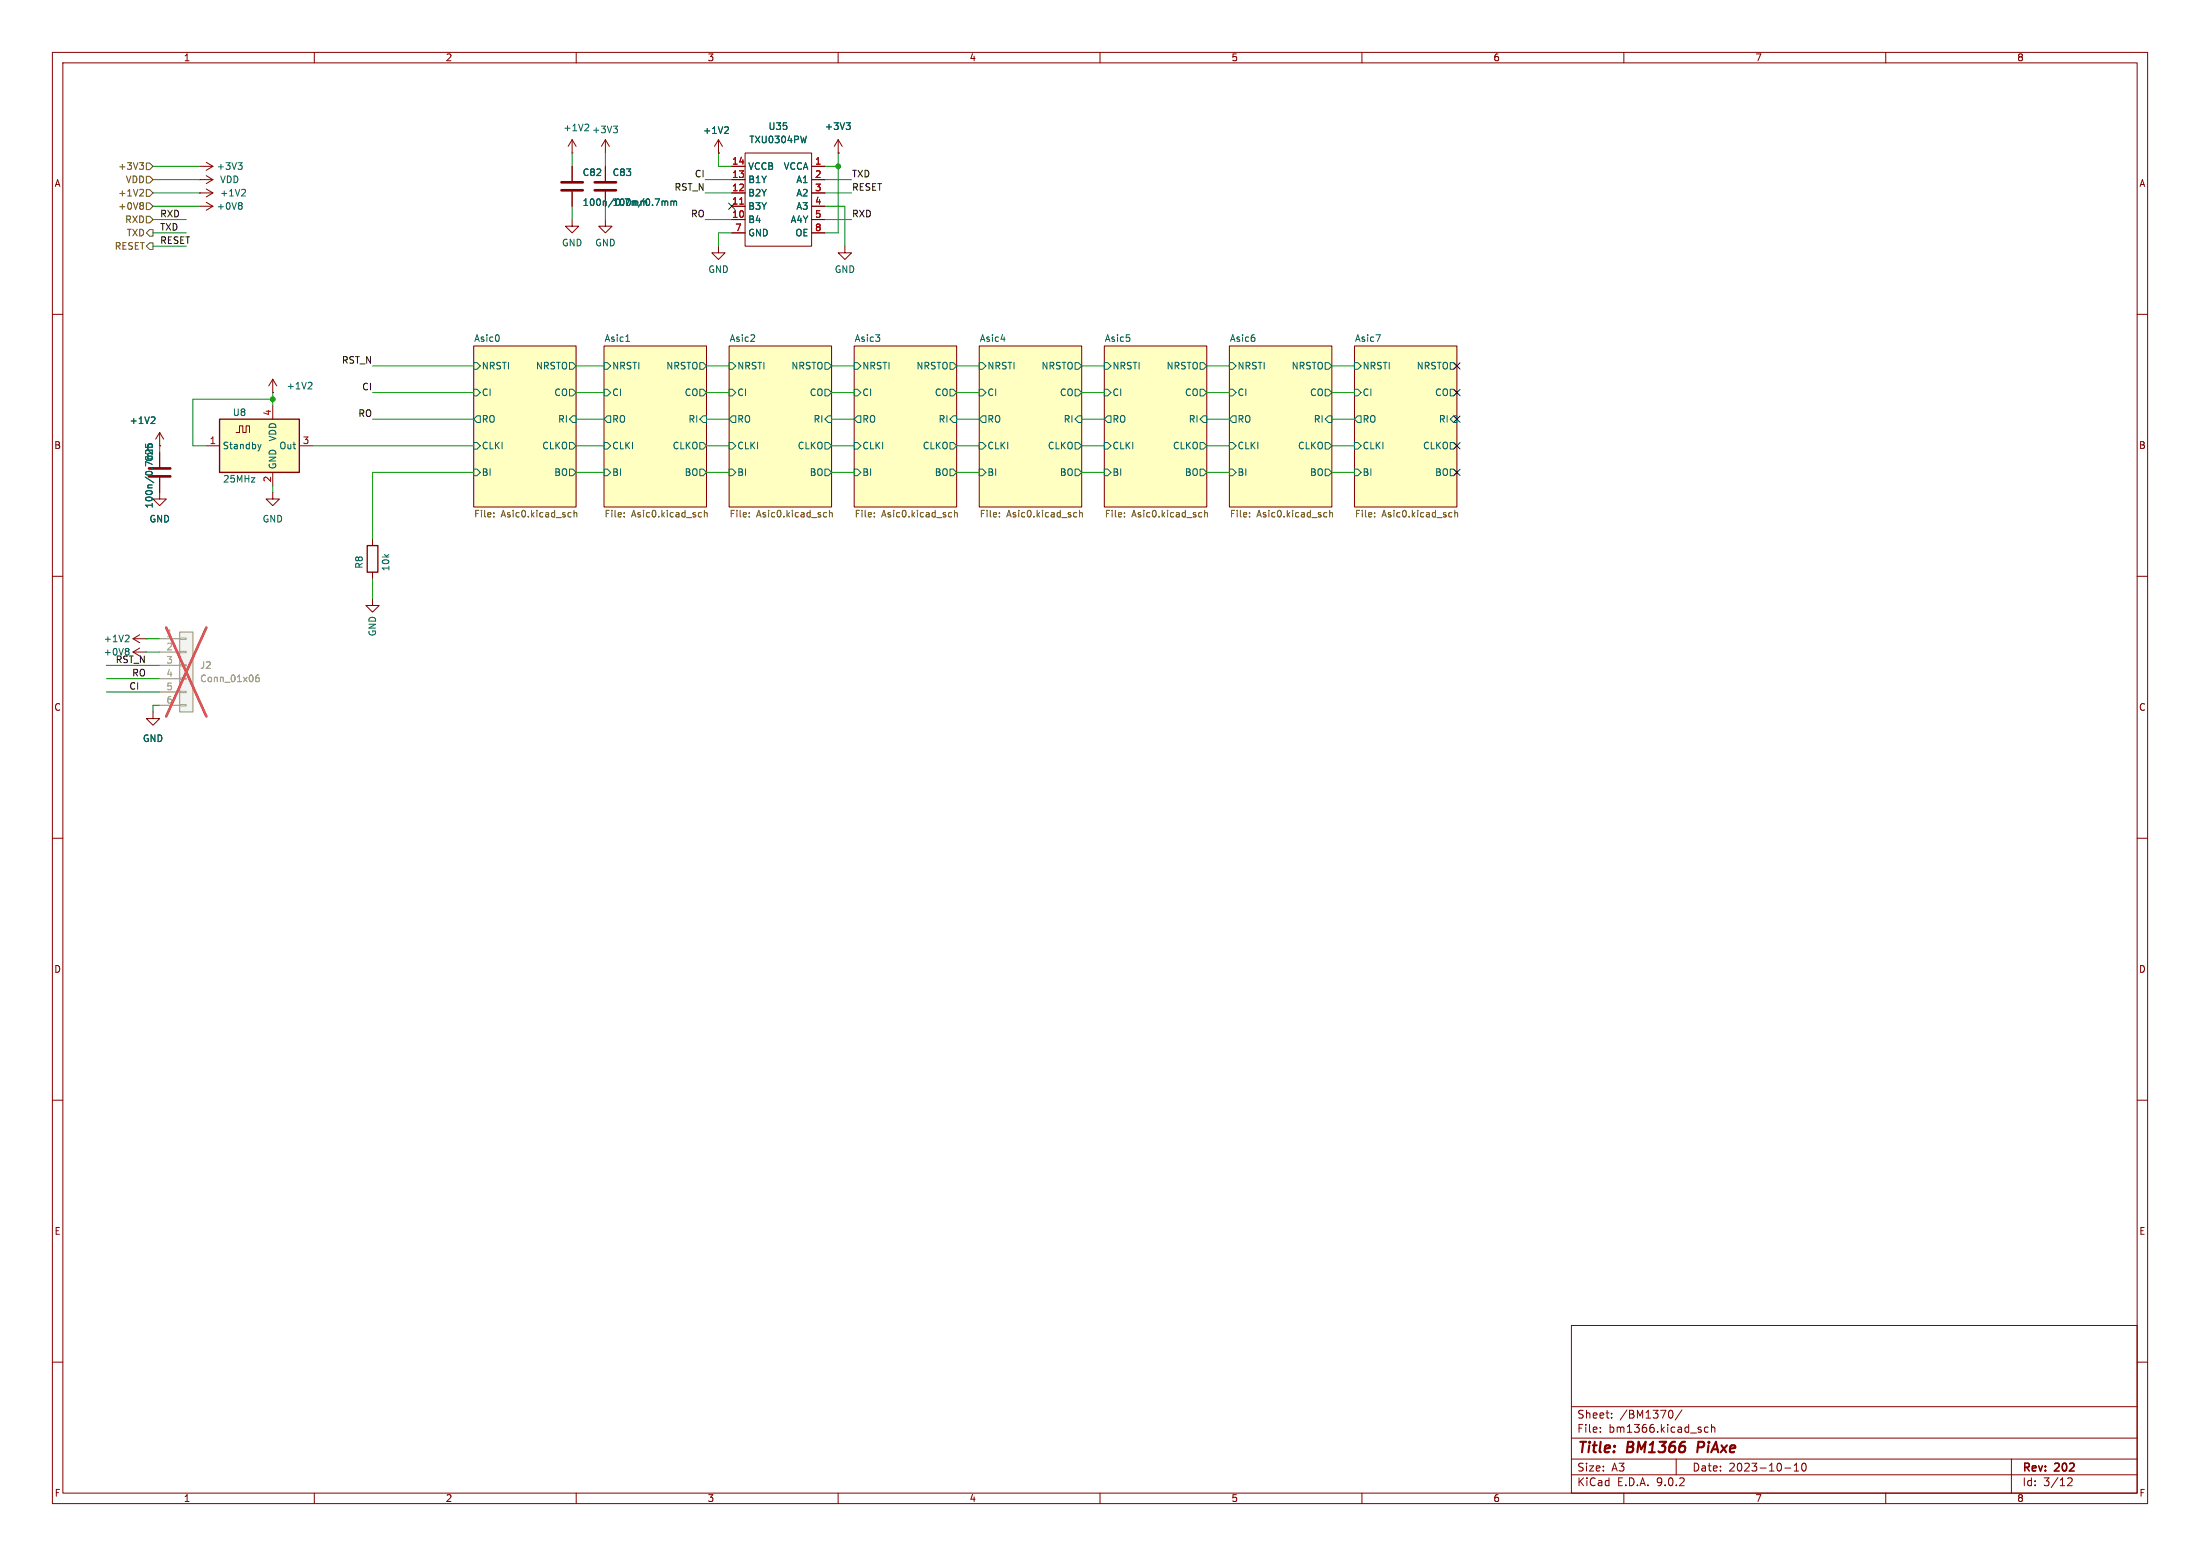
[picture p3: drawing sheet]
<svg xmlns="http://www.w3.org/2000/svg" width="420mm" height="297mm" viewBox="0 0 420 297" stroke-linecap="round" stroke-linejoin="round" font-family="sans-serif">
<g fill="none" stroke="#840000" stroke-width=".19">
<path d="M10 10h400v277h-400zM12 12h396v273h-396zM60 10v2M110 10v2M160 10v2M210 10v2M260 10v2M310 10v2M360 10v2M38.1 36.8h.1M38.1 34.3h.1M38.1 31.8h2.5"/>
<path d="M38.1 34.3h2.5M38.1 36.8h2.5M38.1 39.4h2.5M39.4 36.1l1.2 .7M39.4 31l1.2 .8M39.4 33.5l1.2 .8M39.4 38.6l1.2 .8M40.6 36.8l-1.2 .8M40.6 31.8l-1.2 .7M40.6 34.3l-1.2 .8M40.6 39.4l-1.2 .7M109.2 29.2h.1"/>
<path d="M109.2 26.7l-.7 1.2M109.2 26.7l.8 1.2M109.2 26.7v2.5M109.2 31.8v2.7M109.2 36.6v2.8M115.6 26.7l-.8 1.2M115.6 26.7l.7 1.2M115.6 26.7v2.5M139.7 31.8h2.5M139.7 34.3h2.5M139.7 36.8h2.5M139.7 39.4h2.5"/>
<path d="M142.2 29.2h12.7v17.8h-12.7zM154.9 31.8h2.6M154.9 34.3h2.6M154.9 36.8h2.6M154.9 39.4h2.6M160 29.2h.1M160 26.7l-.7 1.2M160 26.7l.8 1.2M160 26.7v2.5M109.2 41.9v1.3h-1.3l1.3 1.3 1.3-1.3h-1.3M115.6 41.9v1.3h-1.3l1.3 1.3 1.2-1.3h-1.2M139.7 41.9h2.5"/>
<path d="M139.7 44.5h2.5M154.9 41.9h2.6M154.9 44.5h2.6M10 60h2M52.1 74.9h.1M52.1 72.4l-.8 1.3M52.1 72.4l.7 1.3M52.1 72.4v2.5M90.4 66h19.6v30.8h-19.6zM115.3 66h19.6v30.8h-19.6zM139.2 66h19.5v30.8h-19.5zM163.1 66h19.5v30.8h-19.5z"/>
<path d="M186.9 66h19.6v30.8h-19.6zM210.8 66h19.6v30.8h-19.6zM234.7 66h19.6v30.8h-19.6zM258.6 66h19.5v30.8h-19.5zM408 60h2M30.5 85.1h.1M30.5 82.6v2.5M30.5 86.4v2.8M30.5 91.2v2.8M30.5 82.6l-.8 1.2M30.5 82.6l.7 1.2M10 110h2"/>
<path d="M408 110h2M25.4 124.5l1.3 .7M25.4 124.5h2.5M25.4 121.9l1.3 .8M25.4 121.9h2.5M26.7 123.7l-1.3 .8M26.7 121.2l-1.3 .7M27.9 121.9h.1M10 160h2M408 160h2M10 210h2M408 210h2"/>
<path d="M300 253h108v32h-108zM10 260h2M300 278.5h108M300 274.5h108M300 268.5h108M305.5 273.2v.2M305.5 272.5v.1M307.7 270.5v.2M307.7 269.8v.1M318.9 269.2a.8 .8 0 0 1 .5 .7 .8 .8 0 0 1-.5 .8M320 278.5v3M321.1 269.1l-1.3 1.9"/>
<path d="M326.1 272.5l-.4-.1-.3 .3 .1 .6h.6M326.7 272.5l.2-.1 .4 .1 .1 .9M326.7 271.9v1.5M342.5 279.7l.4-.4v1.5M344.1 279.4l.2-.1a.8 .8 0 0 1 .5 .7 .8 .8 0 0 1-.5 .8l-.2-.2-.2-.4zM384 278.5v6.5M408 260h2M60 285v2M110 285v2M160 285v2M210 285v2M260 285v2"/>
<path d="M300 281.5h108M310 285v2M340.7 280.2h1.2M342.5 280.8h.9M360 285v2M394.7 282.2l.6-.1 .2 .1 .1 .3-.9 1.1h.9"/>
</g>
<path d="M324.3 275.2l-.3 2" fill="none" stroke="#840000" stroke-width=".4"/>
<g fill="#ffffc2" stroke="#ffffc2" stroke-width=".19">
<path d="M186.9 66h19.6v30.8h-19.6z"/>
<path d="M210.8 66h19.6v30.8h-19.6z"/>
<path d="M234.7 66h19.6v30.8h-19.6z"/>
<path d="M163.1 66h19.5v30.8h-19.5z"/>
<path d="M115.3 66h19.6v30.8h-19.6z"/>
<path d="M258.6 66h19.5v30.8h-19.5z"/>
<path d="M139.2 66h19.5v30.8h-19.5z"/>
<path d="M90.4 66h19.6v30.8h-19.6z"/>
</g>
<g fill="none" stroke="#006464" stroke-width=".19">
<path d="M45.4 31.1h.8l-.4 .4M46 31.5l.2 .3v.3l-.2 .2M46 38.7l.2 .2-.2 .3 .2 .3v.2l-.2 .2M46.6 36.1l.3 .3-.1 .3-.7 .7h.8M112.1 23.7l.3 .2M112.4 24.1l-.8 .9h.8M117.1 24.1h.8l-.5 .5M117.6 24.6l.3 .2v.3l-.3 .2M153.9 26l-.3 1.2M161.5 23.4h.8l-.4 .5M162.1 23.9l.2 .3v.3l-.2 .2M29.3 79.6l.3 .2-.1 .3-.7 .7h.8"/>
<path d="M59.3 73l.3 .2-.1 .3-.7 .7h.8M90.4 74.3h.7l.6 .6-.6 .7h-.7zM90.4 69.2h.7l.6 .7-.6 .6h-.7zM91.1 79.4h.6v1.2h-.6l-.7-.6zM95.2 64.1v.8M108.7 69.2h.6l.7 .7-.7 .6h-.6zM108.7 74.3h.6l.7 .6-.7 .7h-.6zM109.3 79.4h.7v1.2h-.7l-.6-.6zM115.3 74.3h.7l.6 .6-.6 .7h-.7zM115.3 69.2h.7l.6 .7-.6 .6h-.7zM116 79.4h.6v1.2h-.6l-.7-.6zM119.5 65.2h.7"/>
<path d="M133.6 69.2h.6l.7 .7-.7 .6h-.6zM133.6 74.3h.6l.7 .6-.7 .7h-.6zM134.2 79.4h.7v1.2h-.7l-.6-.6zM139.2 74.3h.6l.7 .6-.7 .7h-.6zM139.2 69.2h.6l.7 .7-.7 .6h-.6zM143.3 65.2h.8M144 64v.4M157.5 69.2h.6l.6 .7-.6 .6h-.6zM157.5 74.3h.6l.6 .6-.6 .7h-.6zM163.1 74.3h.6l.6 .6-.6 .7h-.6zM163.1 69.2h.6l.6 .7-.6 .6h-.6zM163.7 79.4h.6v1.2h-.6l-.6-.6z"/>
<path d="M181.4 69.2h.6l.6 .7-.6 .6h-.6zM181.4 74.3h.6l.6 .6-.6 .7h-.6zM182 79.4h.6v1.2h-.6l-.6-.6zM186.9 74.3h.7l.6 .6-.6 .7h-.7zM186.9 69.2h.7l.6 .7-.6 .6h-.7zM191.1 64.7h.8M205.2 69.2h.7l.6 .7-.6 .6h-.7zM205.2 74.3h.7l.6 .6-.6 .7h-.7zM205.9 79.4h.6v1.2h-.6l-.7-.6zM210.8 74.3h.7l.6 .6-.6 .7h-.7zM210.8 69.2h.7l.6 .7-.6 .6h-.7zM211.5 79.4h.6v1.2h-.6l-.7-.6z"/>
<path d="M215.6 64.5v.5M229.1 69.2h.6l.7 .7-.7 .6h-.6zM229.1 74.3h.6l.7 .6-.7 .7h-.6zM229.7 79.4h.7v1.2h-.7l-.6-.6zM234.7 74.3h.6l.7 .6-.7 .7h-.6zM234.7 69.2h.6l.7 .7-.7 .6h-.6zM235.3 79.4h.7v1.2h-.7l-.6-.6zM239.5 64.5v.5M253 69.2h.6l.7 .7-.7 .6h-.6zM253 74.3h.6l.7 .6-.7 .7h-.6zM253.6 79.4h.7v1.2h-.7l-.6-.6zM258.6 74.3h.6l.6 .6-.6 .7h-.6z"/>
<path d="M258.6 69.2h.6l.6 .7-.6 .6h-.6zM259.2 79.4h.6v1.2h-.6l-.6-.6zM262.7 63.9h.8l-.5 1.3M276.9 69.2h.6l.6 .7-.6 .6h-.6zM276.9 74.3h.6l.6 .6-.6 .7h-.6zM277.5 79.4h.6v1.2h-.6l-.6-.6zM90.4 84.5h.7l.6 .6-.6 .6h-.7zM90.4 89.5h.7l.6 .7-.6 .6h-.7zM108.7 89.5h.6l.7 .7-.7 .6h-.6zM108.7 84.5h.6l.7 .6-.7 .6h-.6zM115.3 84.5h.7l.6 .6-.6 .6h-.7zM115.3 89.5h.7l.6 .7-.6 .6h-.7z"/>
<path d="M133.6 89.5h.6l.7 .7-.7 .6h-.6zM133.6 84.5h.6l.7 .6-.7 .6h-.6zM139.2 84.5h.6l.7 .6-.7 .6h-.6zM139.2 80l.6-.6h.7v1.2h-.7zM139.2 89.5h.6l.7 .7-.7 .6h-.6zM157.5 89.5h.6l.6 .7-.6 .6h-.6zM157.5 80l.6-.6h.6v1.2h-.6zM157.5 84.5h.6l.6 .6-.6 .6h-.6zM163.1 84.5h.6l.6 .6-.6 .6h-.6zM163.1 89.5h.6l.6 .7-.6 .6h-.6zM181.4 89.5h.6l.6 .7-.6 .6h-.6zM181.4 84.5h.6l.6 .6-.6 .6h-.6z"/>
<path d="M186.9 84.5h.7l.6 .6-.6 .6h-.7zM186.9 80l.7-.6h.6v1.2h-.6zM186.9 89.5h.7l.6 .7-.6 .6h-.7zM205.2 89.5h.7l.6 .7-.6 .6h-.7zM205.2 84.5h.7l.6 .6-.6 .6h-.7zM210.8 84.5h.7l.6 .6-.6 .6h-.7zM210.8 89.5h.7l.6 .7-.6 .6h-.7zM229.1 89.5h.6l.7 .7-.7 .6h-.6zM229.1 84.5h.6l.7 .6-.7 .6h-.6zM234.7 84.5h.6l.7 .6-.7 .6h-.6zM234.7 89.5h.6l.7 .7-.7 .6h-.6zM253 89.5h.6l.7 .7-.7 .6h-.6z"/>
<path d="M253 84.5h.6l.7 .6-.7 .6h-.6zM258.6 84.5h.6l.6 .6-.6 .6h-.6zM258.6 89.5h.6l.6 .7-.6 .6h-.6zM276.9 89.5h.6l.6 .7-.6 .6h-.6zM276.9 84.5h.6l.6 .6-.6 .6h-.6zM24.4 123.8l.2 .2-.2 .3 .2 .3v.2M24.4 121.2l.3 .3-.1 .3-.7 .7h.8"/>
</g>
<g fill="none" stroke="#725600" stroke-width=".19">
<path d="M94.3 98.6v.1M94.3 97.9v.1M108.7 97.8l.3 .1M109 98.6l-.3 .1M109.6 98l.2-.2 .3 .1v.8M109.6 97.4v1.3M119.2 98.6v.1M119.2 97.9v.1M133.6 97.8l.3 .1M133.9 98.6l-.3 .1M134.5 98l.1-.2 .4 .1v.8M134.5 97.4v1.3"/>
<path d="M143 98.6v.1M143 97.9v.1M157.4 97.8l.4 .1M157.8 98.6l-.4 .1M158.3 98l.2-.2 .3 .1 .1 .8M158.3 97.4v1.3M166.9 98.6v.1M166.9 97.9v.1M181.3 97.8l.4 .1M181.7 98.6l-.4 .1M182.2 98l.2-.2 .3 .1 .1 .8M182.2 97.4v1.3"/>
<path d="M190.8 98.6v.1M190.8 97.9v.1M205.2 97.8l.3 .1M205.5 98.6l-.3 .1M206.1 98l.2-.2 .3 .1v.8M206.1 97.4v1.3M214.7 98.6v.1M214.7 97.9v.1M229.1 97.8l.3 .1M229.4 98.6l-.3 .1M230 98l.2-.2 .3 .1v.8M230 97.4v1.3"/>
<path d="M238.5 98.6v.1M238.5 97.9v.1M252.9 97.8l.4 .1M253.3 98.6l-.4 .1M253.8 98l.2-.2 .3 .1 .1 .8M253.8 97.4v1.3M262.4 98.6v.1M262.4 97.9v.1M276.8 97.8l.4 .1M277.2 98.6l-.4 .1M277.7 98l.2-.2 .3 .1 .1 .8M277.7 97.4v1.3"/>
</g>
<path d="M107.2 34.8h4.1M107.2 36.3h4.1M28.4 89.4h4.1M28.4 90.9h4.1" fill="none" stroke="#840000" stroke-width=".51"/>
<path d="M141.2 39h.7" fill="none" stroke="#a90000" stroke-width=".19"/>
<path d="M34.3 120.7h2.5v15.2h-2.5z" fill="#f0f0f0"/>
<path d="M34.3 120.7h2.5v15.2h-2.5z" fill="none" stroke="#a1a1a1" stroke-width=".25"/>
<path d="M30.5 121.9h3.8M30.5 124.5h3.8M30.5 127h3.8M30.5 129.5h3.8M30.5 132.1h3.8M30.5 134.6h3.8M34.3 121.8h1.3v.2h-1.3zM34.3 124.3h1.3v.3h-1.3zM34.3 126.9h1.3v.2h-1.3zM34.3 129.4h1.3v.3h-1.3zM34.3 132h1.3v.2h-1.3zM34.3 134.5h1.3v.2h-1.3z" fill="none" stroke="#a1a1a1" stroke-width=".19"/>
<path d="M49.4 128.8l-.4 .1a.86 .86 0 0 0 0 1.2l.5-.1v-.4l-.2-.3-.4 .1-.1 .2" fill="none" stroke="#989898" stroke-width=".19"/>
<path d="M31.7 119.8l7.7 16.9M39.4 119.8l-7.7 16.9" fill="none" stroke="#e65255" stroke-width=".46"/>
<path d="M70.1 104.1h2v5.1h-2z" fill="none" stroke="#840000" stroke-width=".25"/>
<path d="M115.6 31.8v2.7M115.6 36.6v2.8M137.2 47v1.3h1.2l-1.2 1.2-1.3-1.2h1.3M161.3 47v1.3h1.3l-1.3 1.2-1.3-1.2h1.3M30.5 94v1.3h1.2l-1.2 1.2-1.3-1.2h1.3M52.1 94v1.3h1.2l-1.2 1.2-1.3-1.2h1.3M71.1 114.3v1.3h1.3l-1.3 1.2-1.3-1.2h1.3M71.1 102.9v1.2M71.1 109.2v1.3M29.2 135.9v1.3h1.3l-1.3 1.2-1.3-1.2h1.3" fill="none" stroke="#840000" stroke-width=".19"/>
<path d="M113.5 34.8h4.1M113.5 36.3h4.1" fill="none" stroke="#840000" stroke-width=".51"/>
<path d="M127.1 38.4l.4 .2v.6M128.1 38.5l.3-.1 .2 .2M128.1 38.4v.8M128.6 38.6l.2-.2h.3l.1 .8M128.6 38.6v.6" fill="none" stroke="#006464" stroke-width=".19"/>
<path d="M41.9 80h15.2v10.2h-15.2z" fill="#ffffc2"/>
<path d="M41.9 80h15.2v10.2h-15.2z" fill="none" stroke="#840000" stroke-width=".25"/>
<g fill="none" stroke="#840000" stroke-width=".19">
<path d="M109.2 31.8v2.7M109.2 36.6v2.8M115.6 31.8v2.7M115.6 36.6v2.8M137.2 29.2h.1M137.2 26.7l-.8 1.2M137.2 26.7l.7 1.2M137.2 26.7v2.5M139.7 31.8h2.5M139.7 34.3h2.5M139.7 36.8h2.5M139.7 39.4h2.5"/>
<path d="M154.9 31.8h2.6M154.9 34.3h2.6M154.9 36.8h2.6M154.9 39.4h2.6M160 29.2h.1M139.7 41.9h2.5M139.7 44.5h2.5M154.9 41.9h2.6M154.9 44.5h2.6M52.1 77.5v2.5M30.5 85.1h.1M30.5 86.4v2.8"/>
<path d="M30.5 91.2v2.8M39.4 85.1h2.5M45.1 82.6h.6v-1.3h.7v1.3h.6v-1.3h.6v1.3M52.1 90.2v2.5M57.1 85.1h2.6"/>
</g>
<g fill="none" stroke="#006464" stroke-width=".19">
<path d="M127.1 38.4l.4 .2v.6M128.1 38.5l.3-.1 .2 .2M128.1 38.4v.8M128.6 38.6l.2-.2h.3l.1 .8M128.6 38.6v.6M138.8 24.2l.3 .2-.1 .3-.7 .8h.8M153.9 26l-.3 1.2M161.5 23.4h.8l-.4 .5M162.1 23.9l.2 .3v.3l-.2 .2M29.3 79.6l.3 .2-.1 .3-.7 .7h.8M49.2 84.8l.3 .9M49.5 85.7l-.1 .3"/>
<path d="M49.8 84.8l-.3 .9"/>
</g>
<path d="M26.6 31.1h.8l-.4 .4M27.2 38.7l.2 .2-.2 .3 .2 .3v.2l-.2 .2M27.2 31.5l.2 .3v.3l-.2 .2M27.2 36.1l.2 .3-.1 .3-.7 .7h.8M27.9 38.7h.7l.6 .7-.6 .6h-.7zM27.9 36.2h.7l.6 .6-.6 .7h-.7zM27.9 33.7h.7l.6 .6-.6 .6h-.7zM27.9 31.1h.7l.6 .7-.6 .6h-.7zM27.9 41.3h.7l.6 .6-.6 .6h-.7zM27.9 47l.7-.6h.6v1.2h-.6zM27.9 44.5l.7-.7h.6v1.3h-.6z" fill="none" stroke="#725600" stroke-width=".19"/>
<g fill="none" stroke="#009600" stroke-width=".19">
<path d="M29.2 39.4h8.9M29.2 36.8h8.9M29.2 34.3h8.9M29.2 31.8h8.9M109.2 29.2v2.6M109.2 39.4v2.5M115.6 29.2v2.6M115.6 39.4v2.5M134.6 36.8h5.1M134.6 34.3h5.1M137.2 29.2v2.6h2.5M157.5 39.4h3.8v7.6"/>
<path d="M157.5 36.8h5.1M157.5 34.3h5.1M157.5 31.8h2.5M160 29.2v15.3h-2.5M29.2 44.5h6.4M29.2 47h6.4M29.2 41.9h6.4M134.6 41.9h5.1M139.7 44.5h-2.5v2.5M157.5 41.9h5.1M52.1 74.9v2.6M52.1 76.2h-15.3v8.9h2.6"/>
<path d="M71.1 69.9h19.3M71.1 74.9h19.3M110 69.9h5.3M110 74.9h5.3M134.9 69.9h4.3M134.9 74.9h4.3M158.7 69.9h4.4M158.7 74.9h4.4M182.6 69.9h4.3M182.6 74.9h4.3M206.5 69.9h4.3M206.5 74.9h4.3"/>
<path d="M230.4 69.9h4.3M230.4 74.9h4.3M254.3 69.9h4.3M254.3 74.9h4.3M30.5 85.1v1.3M52.1 92.7v1.3M59.7 85.1h30.7M71.1 80h19.3M90.4 90.2h-19.3v12.7M110 85.1h5.3M110 80h5.3M110 90.2h5.3"/>
<path d="M134.9 85.1h4.3M134.9 80h4.3M134.9 90.2h4.3M158.7 85.1h4.4M158.7 80h4.4M158.7 90.2h4.4M182.6 85.1h4.3M182.6 80h4.3M182.6 90.2h4.3M206.5 85.1h4.3M206.5 80h4.3M206.5 90.2h4.3"/>
<path d="M230.4 85.1h4.3M230.4 80h4.3M230.4 90.2h4.3M254.3 85.1h4.3M254.3 80h4.3M254.3 90.2h4.3M71.1 110.5v3.8M20.3 127h10.2M20.3 132.1h10.2M20.3 129.5h10.2M27.9 121.9h2.6M27.9 124.5h2.6"/>
<path d="M30.5 134.6h-1.3v1.3"/>
</g>
<path d="M139.1 38.8l1.2 1.2M140.3 38.8l-1.2 1.2M277.5 74.3l1.2 1.2M277.5 69.2l1.2 1.3M277.5 79.4l1.2 1.2M278.7 74.3l-1.2 1.2M278.7 69.2l-1.2 1.3M278.7 79.4l-1.2 1.2M277.5 89.6l1.2 1.2M277.5 84.5l1.2 1.2M278.7 89.6l-1.2 1.2M278.7 84.5l-1.2 1.2" fill="none" stroke="#000084" stroke-width=".19"/>
<path d="M141.2 39h.7" fill="none" stroke="#a90000" stroke-width=".19"/>
<path d="M49.4 128.8l-.4 .1a.86 .86 0 0 0 0 1.2l.5-.1v-.4l-.2-.3-.4 .1-.1 .2" fill="none" stroke="#989898" stroke-width=".19"/>
<path d="M30.5 121.9h3.8M30.5 124.5h3.8M30.5 127h3.8M30.5 129.5h3.8M30.5 132.1h3.8M30.5 134.6h3.8" fill="none" stroke="#a1a1a1" stroke-width=".19"/>
<path d="M31.7 119.8l7.7 16.9M39.4 119.8l-7.7 16.9" fill="none" stroke="#e65255" stroke-width=".46"/>
<g fill="#009600" stroke="#009600" stroke-width=".19">
<circle cx="160" cy="31.8" r=".46"/>
<circle cx="52.1" cy="76.2" r=".46"/>
</g>
<g font-size="2.8" fill="#840000">
<text x="301" y="277.9">Title:</text>
<text x="310.6" y="277.9">BM1366</text>
<text x="324.9" y="277.9">PiAxe</text>
</g>
<g font-size="2.1" fill="#840000">
<text x="301" y="273.7">File:</text>
<text x="301" y="271">Sheet:</text>
<text x="307.1" y="273.7">bm1366.kicad_sch</text>
<text x="309.2" y="271">/BM1370/</text>
<text x="301" y="281.1">Size:</text>
<text x="307.6" y="281.1">A3</text>
<text x="323" y="281.1">Date:</text>
<text x="330" y="281.1">2023-10-10</text>
<text x="386" y="281.3">Rev:</text>
<text x="392.4" y="281.3">202</text>
<text x="301" y="283.9">KiCad</text>
<text x="308.7" y="283.9">E.D.A.</text>
<text x="316.3" y="283.9">9.0.2</text>
<text x="386" y="283.9">Id:</text>
<text x="390.1" y="283.9">3/12</text>
</g>
<g font-size="1.8" fill="#840000">
<text x="35" y="11.9">1</text>
<text x="85" y="11.9">2</text>
<text x="135" y="11.9">3</text>
<text x="185" y="11.9">4</text>
<text x="235" y="11.9">5</text>
<text x="285" y="11.9">6</text>
<text x="335" y="11.9">7</text>
<text x="385" y="11.9">8</text>
<text x="10.3" y="35.9">A</text>
<text x="408.3" y="35.9">A</text>
<text x="10.3" y="85.9">B</text>
<text x="408.2" y="85.9">B</text>
<text x="10.3" y="135.9">C</text>
<text x="408.2" y="135.9">C</text>
<text x="10.3" y="185.9">D</text>
<text x="408.2" y="185.9">D</text>
<text x="10.3" y="235.9">E</text>
<text x="408.3" y="235.9">E</text>
<text x="10.3" y="285.9">F</text>
<text x="35" y="286.9">1</text>
<text x="85" y="286.9">2</text>
<text x="135" y="286.9">3</text>
<text x="185" y="286.9">4</text>
<text x="235" y="286.9">5</text>
<text x="285" y="286.9">6</text>
<text x="335" y="286.9">7</text>
<text x="385" y="286.9">8</text>
<text x="408.3" y="285.9">F</text>
</g>
<g font-size="1.8" fill="#006464">
<text x="107.5" y="25.2">+1V2</text>
<text x="112.9" y="25.6">+3V3</text>
<text x="134.1" y="25.8">+1V2</text>
<text x="143" y="27.5">TXU0304PW</text>
<text x="146.6" y="25">U35</text>
<text x="157.4" y="25">+3V3</text>
<text x="41.3" y="32.6">+3V3</text>
<text x="41.9" y="35.2">VDD</text>
<text x="111.1" y="33.8">C82</text>
<text x="116.8" y="33.8">C83</text>
<text x="142.7" y="32.6">VCCB</text>
<text x="142.7" y="35.2">B1Y</text>
<text x="149.5" y="32.6">VCCA</text>
<text x="151.9" y="35.2">A1</text>
<text x="41.3" y="40.2">+0V8</text>
<text x="41.9" y="37.7">+1V2</text>
<text x="111.1" y="39.5">100n/0.7mm</text>
<text x="116.8" y="39.5">100n/0.7mm</text>
<text x="142.7" y="37.7">B2Y</text>
<text x="142.7" y="40.2">B3Y</text>
<text x="151.9" y="37.7">A2</text>
<text x="151.9" y="40.2">A3</text>
<text x="107.2" y="47.2">GND</text>
<text x="113.5" y="47.2">GND</text>
<text x="142.7" y="42.8">B4</text>
<text x="142.7" y="45.3">GND</text>
<text x="150.8" y="42.8">A4Y</text>
<text x="151.7" y="45.3">OE</text>
<text x="135.1" y="52.3">GND</text>
<text x="159.3" y="52.3">GND</text>
<text x="90.4" y="65.3">Asic0</text>
<text x="115.3" y="65.3">Asic1</text>
<text x="139.2" y="65.3">Asic2</text>
<text x="163.1" y="65.3">Asic3</text>
<text x="186.9" y="65.3">Asic4</text>
<text x="210.8" y="65.3">Asic5</text>
<text x="234.7" y="65.3">Asic6</text>
<text x="258.6" y="65.3">Asic7</text>
<text x="91.9" y="70.7">NRSTI</text>
<text x="102.2" y="70.7">NRSTO</text>
<text x="116.8" y="70.7">NRSTI</text>
<text x="127.1" y="70.7">NRSTO</text>
<text x="140.7" y="70.7">NRSTI</text>
<text x="151" y="70.7">NRSTO</text>
<text x="164.5" y="70.7">NRSTI</text>
<text x="174.9" y="70.7">NRSTO</text>
<text x="188.4" y="70.7">NRSTI</text>
<text x="198.7" y="70.7">NRSTO</text>
<text x="212.3" y="70.7">NRSTI</text>
<text x="222.6" y="70.7">NRSTO</text>
<text x="236.2" y="70.7">NRSTI</text>
<text x="246.5" y="70.7">NRSTO</text>
<text x="260" y="70.7">NRSTI</text>
<text x="270.4" y="70.7">NRSTO</text>
<text x="54.6" y="74.5">+1V2</text>
<text x="91.9" y="75.8">CI</text>
<text x="105.7" y="75.8">CO</text>
<text x="116.8" y="75.8">CI</text>
<text x="130.6" y="75.8">CO</text>
<text x="140.7" y="75.8">CI</text>
<text x="154.5" y="75.8">CO</text>
<text x="164.5" y="75.8">CI</text>
<text x="178.4" y="75.8">CO</text>
<text x="188.4" y="75.8">CI</text>
<text x="202.2" y="75.8">CO</text>
<text x="212.3" y="75.8">CI</text>
<text x="226.1" y="75.8">CO</text>
<text x="236.2" y="75.8">CI</text>
<text x="250" y="75.8">CO</text>
<text x="260" y="75.8">CI</text>
<text x="273.9" y="75.8">CO</text>
<text x="24.6" y="81.1">+1V2</text>
<text x="44.3" y="79.6">U8</text>
<text x="91.9" y="80.9">RO</text>
<text x="106.4" y="80.9">RI</text>
<text x="116.8" y="80.9">RO</text>
<text x="131.3" y="80.9">RI</text>
<text x="140.7" y="80.9">RO</text>
<text x="155.2" y="80.9">RI</text>
<text x="164.5" y="80.9">RO</text>
<text x="179.1" y="80.9">RI</text>
<text x="188.4" y="80.9">RO</text>
<text x="203" y="80.9">RI</text>
<text x="212.3" y="80.9">RO</text>
<text x="226.8" y="80.9">RI</text>
<text x="236.2" y="80.9">RO</text>
<text x="250.7" y="80.9">RI</text>
<text x="260" y="80.9">RO</text>
<text x="274.6" y="80.9">RI</text>
<text x="29.3" y="88.3" transform="rotate(-90 29.3 88.3)">C25</text>
<text x="42.4" y="86">Standby</text>
<text x="52.9" y="89.7" transform="rotate(-90 52.9 89.7)">GND</text>
<text x="52.9" y="84.3" transform="rotate(-90 52.9 84.3)">VDD</text>
<text x="53.2" y="86">Out</text>
<text x="91.9" y="86">CLKI</text>
<text x="103.4" y="86">CLKO</text>
<text x="116.8" y="86">CLKI</text>
<text x="128.3" y="86">CLKO</text>
<text x="140.7" y="86">CLKI</text>
<text x="152.2" y="86">CLKO</text>
<text x="164.5" y="86">CLKI</text>
<text x="176.1" y="86">CLKO</text>
<text x="188.4" y="86">CLKI</text>
<text x="199.9" y="86">CLKO</text>
<text x="212.3" y="86">CLKI</text>
<text x="223.8" y="86">CLKO</text>
<text x="236.2" y="86">CLKI</text>
<text x="247.7" y="86">CLKO</text>
<text x="260" y="86">CLKI</text>
<text x="271.6" y="86">CLKO</text>
<text x="42.5" y="92.3">25MHz</text>
<text x="91.9" y="91">BI</text>
<text x="105.7" y="91">BO</text>
<text x="116.8" y="91">BI</text>
<text x="130.6" y="91">BO</text>
<text x="140.7" y="91">BI</text>
<text x="154.5" y="91">BO</text>
<text x="164.5" y="91">BI</text>
<text x="178.4" y="91">BO</text>
<text x="188.4" y="91">BI</text>
<text x="202.2" y="91">BO</text>
<text x="212.3" y="91">BI</text>
<text x="226.1" y="91">BO</text>
<text x="236.2" y="91">BI</text>
<text x="250" y="91">BO</text>
<text x="260" y="91">BI</text>
<text x="273.9" y="91">BO</text>
<text x="28.4" y="99.9">GND</text>
<text x="29.3" y="97.1" transform="rotate(-90 29.3 97.1)">100n/0.7mm</text>
<text x="50" y="99.9">GND</text>
<text x="69.4" y="108.7" transform="rotate(-90 69.4 108.7)">R8</text>
<text x="74.5" y="109.1" transform="rotate(-90 74.5 109.1)">10k</text>
<text x="19.7" y="122.8">+1V2</text>
<text x="72" y="121.6" transform="rotate(-90 72 121.6)">GND</text>
<text x="27.2" y="141.8">GND</text>
</g>
<g font-size="1.8" fill="#725600">
<text x="22.5" y="32.6">+3V3</text>
<text x="23.9" y="35.2">VDD</text>
<text x="22.5" y="40.2">+0V8</text>
<text x="22.5" y="37.7">+1V2</text>
<text x="21.8" y="47.9">RESET</text>
<text x="23.8" y="42.8">RXD</text>
<text x="24.1" y="45.3">TXD</text>
<text x="90.4" y="99.1">File:</text>
<text x="95.6" y="99.1">Asic0.kicad_sch</text>
<text x="115.3" y="99.1">File:</text>
<text x="120.5" y="99.1">Asic0.kicad_sch</text>
<text x="139.2" y="99.1">File:</text>
<text x="144.4" y="99.1">Asic0.kicad_sch</text>
<text x="163.1" y="99.1">File:</text>
<text x="168.3" y="99.1">Asic0.kicad_sch</text>
<text x="186.9" y="99.1">File:</text>
<text x="192.2" y="99.1">Asic0.kicad_sch</text>
<text x="210.8" y="99.1">File:</text>
<text x="216" y="99.1">Asic0.kicad_sch</text>
<text x="234.7" y="99.1">File:</text>
<text x="239.9" y="99.1">Asic0.kicad_sch</text>
<text x="258.6" y="99.1">File:</text>
<text x="263.8" y="99.1">Asic0.kicad_sch</text>
</g>
<g font-size="1.8" fill="#0f0f0f">
<text x="132.5" y="33.9">CI</text>
<text x="162.6" y="33.9">TXD</text>
<text x="30.5" y="41.6">RXD</text>
<text x="128.7" y="36.5">RST_N</text>
<text x="131.8" y="41.6">RO</text>
<text x="162.6" y="41.6">RXD</text>
<text x="162.6" y="36.5">RESET</text>
<text x="30.5" y="46.6">RESET</text>
<text x="30.5" y="44.1">TXD</text>
<text x="65.2" y="69.5">RST_N</text>
<text x="69" y="74.6">CI</text>
<text x="68.3" y="79.7">RO</text>
<text x="19.7" y="125.3">+0V8</text>
<text x="22" y="126.7">RST_N</text>
<text x="24.6" y="131.7">CI</text>
<text x="25.1" y="129.2">RO</text>
</g>
<g font-size="1.8" fill="#a90000">
<text x="139.7" y="31.5">14</text>
<text x="139.7" y="34">13</text>
<text x="155.5" y="31.5">1</text>
<text x="155.5" y="34">2</text>
<text x="139.7" y="36.6">12</text>
<text x="139.7" y="39.1">11</text>
<text x="139.7" y="41.7">10</text>
<text x="155.5" y="36.6">3</text>
<text x="155.5" y="39.1">4</text>
<text x="155.5" y="41.7">5</text>
<text x="140.3" y="44.2">7</text>
<text x="155.5" y="44.2">8</text>
<text x="51.8" y="79.4" transform="rotate(-90 51.8 79.4)">4</text>
<text x="39.9" y="84.8">1</text>
<text x="57.7" y="84.8">3</text>
<text x="51.8" y="92.1" transform="rotate(-90 51.8 92.1)">2</text>
</g>
<g font-size="1.8" fill="#aaa">
<text x="31.7" y="121.7">1</text>
<text x="31.7" y="124.2">2</text>
<text x="31.7" y="126.7">3</text>
<text x="31.7" y="129.3">4</text>
<text x="31.7" y="131.8">5</text>
<text x="31.7" y="134.4">6</text>
</g>
<g font-size="1.8" fill="#989898">
<text x="38.1" y="127.9">J2</text>
<text x="38.1" y="130.4">Conn_01x06</text>
</g>
</svg>
